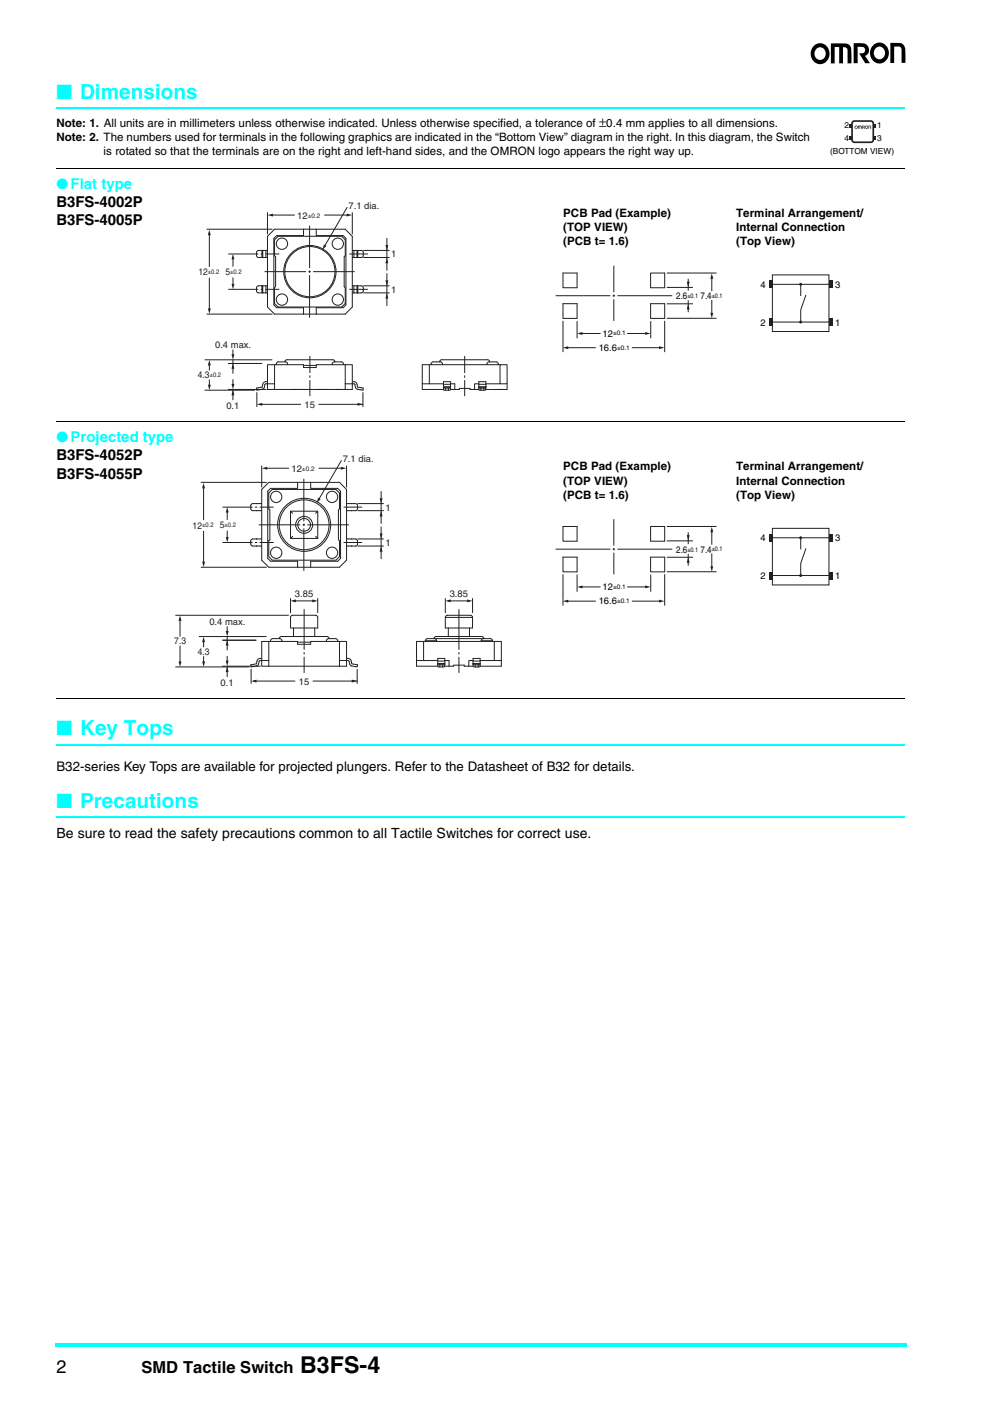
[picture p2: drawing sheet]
<svg xmlns="http://www.w3.org/2000/svg" width="210mm" height="297mm" viewBox="0 0 210 297" stroke-linecap="round" stroke-linejoin="round" font-family="sans-serif">
<g fill="#0ff">
<path d="M11.6 284.7h.4v.7h-.4z"/>
<path d="M12 284.7h180.3v.7h-180.3z"/>
</g>
<path d="M172.6 9.8l.9-.6h.5v.8a1.31 1.31 0 0 0-1.2 1.7 1.31 1.31 0 0 0 1.9 .8 1.39 1.39 0 0 0 .5-1.5 1.39 1.39 0 0 0-1.2-1v-.8a2.2 2.2 0 0 1 2 2.4 2.2 2.2 0 0 1-2.5 1.9 2.32 2.32 0 0 1-.9-3.7zM176.3 9.2h2.6a1.42 1.42 0 0 1 1.7 1.7v2.5h-.8v-1.1a2.83 2.83 0 0 0-.2-2.2l-.7-.1v3.4h-.9v-3.4h-.9v3.4h-.8zM181.1 9.2h1.4a1.45 1.45 0 0 1 1.8 .8 1.45 1.45 0 0 1-.8 1.8l1.1 1.6h-1l-1.3-2.1a.92 .92 0 0 0 1.2-.8 .93 .93 0 0 0-1.2-.6h-.3v3.5h-.9zM185.2 9.7l.9-.6 .5-.1v.9a1.31 1.31 0 0 0-1.2 1.6 1.31 1.31 0 0 0 1.9 .8 1.39 1.39 0 0 0 .4-1.4 1.39 1.39 0 0 0-1.1-1v-.9a2.2 2.2 0 0 1 2 2.5 2.2 2.2 0 0 1-2.5 1.9 2.32 2.32 0 0 1-.9-3.7zM188.9 9.1a4.3 4.3 0 0 1 2.7 .3l.3 .5 .2 .6v2.8h-.8v-2a1.42 1.42 0 0 0-.3-1.3l-1.3-.1v3.5h-.8z" fill="#000"/>
<path d="M12 22.4h180v2h-180z" fill="#fff"/>
<path d="M12 22.9h180" fill="none" stroke="#0ff" stroke-width=".42"/>
<path d="M12 34.7h180v2h-180z" fill="#fff"/>
<path d="M12 35.7h180" fill="none" stroke="#000" stroke-width=".36"/>
<path d="M12 34.7h180v2h-180z" fill="#fff"/>
<path d="M12 35.7h180" fill="none" stroke="#000" stroke-width=".36"/>
<path d="M12 34.7h180v2h-180z" fill="#fff"/>
<path d="M12 35.7h180" fill="none" stroke="#000" stroke-width=".36"/>
<path d="M12 34.7h180v2h-180z" fill="#fff"/>
<path d="M12 35.7h180" fill="none" stroke="#000" stroke-width=".21"/>
<path d="M12 88.4h180v2h-180z" fill="#fff"/>
<path d="M12 89.4h180" fill="none" stroke="#000" stroke-width=".36"/>
<path d="M12 88.4h180v2h-180z" fill="#fff"/>
<path d="M12 89.4h180" fill="none" stroke="#000" stroke-width=".36"/>
<path d="M12 88.4h180v2h-180z" fill="#fff"/>
<path d="M12 89.4h180" fill="none" stroke="#000" stroke-width=".36"/>
<path d="M12 88.4h180v2h-180z" fill="#fff"/>
<path d="M12 89.4h180" fill="none" stroke="#000" stroke-width=".21"/>
<path d="M12 147.1h180v2h-180z" fill="#fff"/>
<path d="M12 148.1h180" fill="none" stroke="#000" stroke-width=".36"/>
<path d="M12 147.1h180v2h-180z" fill="#fff"/>
<path d="M12 148.1h180" fill="none" stroke="#000" stroke-width=".36"/>
<path d="M12 147.1h180v2h-180z" fill="#fff"/>
<path d="M12 148.1h180" fill="none" stroke="#000" stroke-width=".36"/>
<path d="M12 147.1h180v2h-180z" fill="#fff"/>
<path d="M12 148.1h180" fill="none" stroke="#000" stroke-width=".21"/>
<path d="M12 157.4h180v2h-180z" fill="#fff"/>
<path d="M12 157.9h180" fill="none" stroke="#0ff" stroke-width=".42"/>
<path d="M12 172.8h180v2h-180z" fill="#fff"/>
<path d="M12 173.3h180" fill="none" stroke="#0ff" stroke-width=".42"/>
<g fill="#221f21">
<path d="M182.1 26.6l.6 .1 .1 .6h-.1v-.5h-.2v.5h-.1v-.5h-.2v.5h-.1z"/>
<path d="M184.3 26.6l.5 .1v.6h-.1l-.2-.5h-.1v.5h-.1z"/>
<path d="M182.9 26.6h.1a.27 .27 0 0 1 .4 .1 .27 .27 0 0 1-.1 .4l.2 .2h-.2l-.2-.3 .2-.2h-.2v.5h-.2z"/>
<path d="M183.6 27a.25 .25 0 0 0 .5 0 .25 .25 0 0 0-.5 0zM183.5 27a.35 .35 0 0 1 .7 0 .35 .35 0 0 1-.7 0z"/>
<path d="M181.4 27a.25 .25 0 0 0 .5 0 .25 .25 0 0 0-.5 0zM181.3 27a.36 .36 0 0 1 .7 0 .36 .36 0 0 1-.7 0z"/>
</g>
<path d="M181 25.7h3.8l.4 .2 .1 3.8-.3 .4-3.7 .1-.5-.3v-3.7z" fill="none" stroke="#221f21" stroke-width=".35"/>
<g fill="#221f21">
<path d="M180.3 26.3h.5v.7h-.5z"/>
<path d="M185.3 26.3h.5v.7h-.5z"/>
<path d="M180.3 28.9h.5v.7h-.5z"/>
<path d="M185.3 28.9h.5v.7h-.5z"/>
</g>
<path d="M44.4 49.3v7.3M44.4 58.9v6.9M65.7 75.5v3.6M65.7 79.6v.5M98.6 75.5v3.6M98.6 79.6v.5M65.7 80.6v3.4M98.6 80.6v3.4" fill="none" stroke="#221f21" stroke-width=".21"/>
<g fill="#221f21">
<path d="M44.1 65.4h.6l-.3 1.1z"/>
<path d="M44.4 48.7l.3 1.2h-.6z"/>
</g>
<path d="M48.4 53.8h6.4M49.4 54.8v1.7M49.4 58.8v1.6M55.3 53.8h.5M56.3 53.8h3M48.4 61.3h6.4M55.3 61.3h.5M56.3 61.3h3" fill="none" stroke="#221f21" stroke-width=".21"/>
<g fill="#221f21">
<path d="M49.1 60.2h.6l-.3 1.1z"/>
<path d="M49.4 53.8l.3 1.2h-.6z"/>
</g>
<path d="M82.1 57.9v7" fill="none" stroke="#221f21" stroke-width=".21"/>
<g fill="#221f21">
<path d="M81.8 59.4h.6l-.3 1.2z"/>
<path d="M82.1 62.2l.3 1.1h-.6z"/>
</g>
<path d="M82.1 50.5v6.9" fill="none" stroke="#221f21" stroke-width=".21"/>
<g fill="#221f21">
<path d="M81.8 52h.6l-.3 1.1z"/>
<path d="M82.1 54.7l.3 1.1h-.6z"/>
</g>
<path d="M55.1 85.7h8.8M67.6 85.7h9.5" fill="none" stroke="#221f21" stroke-width=".21"/>
<g fill="#221f21">
<path d="M75.9 85.4l1.1 .3-1.1 .3z"/>
<path d="M54.5 85.7l1.1-.3v.6z"/>
</g>
<path d="M43.4 76.3h14.4M44.4 76.8v1.7M43.4 82.7h10.7M44.4 80.5v1.2" fill="none" stroke="#221f21" stroke-width=".21"/>
<g fill="#221f21">
<path d="M44.1 81.6h.6l-.3 1.1z"/>
<path d="M44.4 76.3l.3 1.2h-.6z"/>
</g>
<path d="M48.4 77.1h7.2M49.4 74.1v1.2M49.4 76.3v2.9" fill="none" stroke="#221f21" stroke-width=".21"/>
<g fill="#221f21">
<path d="M49.1 75.1h.6l-.3 1.2z"/>
<path d="M49.4 77l.3 1.2h-.6z"/>
</g>
<path d="M49.4 80.4v1.1M49.4 82.5v2.3" fill="none" stroke="#221f21" stroke-width=".21"/>
<g fill="#221f21">
<path d="M49.1 81.4h.6l-.3 1.1z"/>
<path d="M49.4 82.7l.3 1.1h-.6z"/>
</g>
<path d="M73.7 43.9l-4.8 8.3" fill="none" stroke="#221f21" stroke-width=".21"/>
<path d="M68.7 51.8l.5 .3-.8 .9z" fill="#221f21"/>
<path d="M57.7 45.6h4.9M68.8 45.6h5" fill="none" stroke="#221f21" stroke-width=".21"/>
<g fill="#221f21">
<path d="M73.6 45.3l1.1 .3-1.1 .3z"/>
<path d="M56.8 45.6l1.1-.3v.6z"/>
</g>
<g fill="none" stroke="#221f21" stroke-width=".21">
<path d="M43.9 48.6h13.8M55.6 53.1v1.5M55.7 53.1v1.5M56.1 57.6h8.8M56.4 53.1v1.5M56.7 45.1v4.5M56.7 53.1l-2.1 .1a1.03 1.03 0 0 0 0 1.3l2.1 .1M58.2 48.6h15l1.5 1.5v15l-1.5 1.5h-15l-1.5-1.5v-15zM59 50.1h13.5l.7 .7v3.4l-.2 .2v6.3l.2 .3v3.3l-.7 .8h-13.5l-.8-.8v-3.3l.3-.3v-6.3l-.3-.2v-3.4zM64.4 48.6v1.3h-5.7l-.6 .6v14.1l.6 .6h5.7v1.4M65.4 57.6h.5M65.7 47.8v9.1"/>
<path d="M65.7 57.4v.5M65.7 58.4v9M66.4 57.6h8.8M67.1 48.6v1.3h5.7l.6 .6v14.1l-.6 .6h-5.7v1.4M74.7 45.1v4.5M74.7 53.1l2.2 .1a1.03 1.03 0 0 1 0 1.3l-2.2 .1M75.1 53.1v1.5M75.7 53.1v1.5M75.8 53.1v1.5M75.9 53.1v1.5M77.1 53.1h5.5M77.1 54.6h5.5"/>
<path d="M163.9 58.3h12v12h-12zM43.9 66.6h13.8M55.6 60.6l.1 1.5M55.7 62.1h.1M55.7 60.6v1.5M55.7 60.6v1.5h.7M56.4 62.1h.3M56.4 60.6v1.5M56.7 60.6l-2.1 .1a1.03 1.03 0 0 0 0 1.3l1 .1M58.2 77.3h6.2v.6h2.7v-.6h6.1M58.2 77.3h-1.5v5.3h1.5M58.2 77.3v5.3"/>
<path d="M58.6 77.3a.48 .48 0 0 1 .5-.6h1.5a.48 .48 0 0 1 .4 .6M60.4 76.7l.1-.2 .4-.2h9.7l.4 .2 .1 .2M64.4 77.5h2.7M70.5 77.3a.48 .48 0 0 1 .4-.6h1.5a.48 .48 0 0 1 .5 .6M73.2 77.3h1.5v5.3h-1.5M73.2 77.3v4.1M74.7 60.6l2.2 .1a1.03 1.03 0 0 1 0 1.3l-2.2 .1M75.1 60.6v1.5M75.7 60.6v1.5M75.8 60.6v1.5M75.9 60.6v1.5M77.1 60.6h5.5"/>
<path d="M77.1 62.1h5.5M91.1 77.3v4.1M91.5 77.3a.48 .48 0 0 1 .4-.6h1.5a.48 .48 0 0 1 .5 .6M93.3 76.7l.2-.4h.2h9.8l.4 .2v.2M103.3 77.3a.48 .48 0 0 1 .5-.6h1.5a.48 .48 0 0 1 .4 .6M106.1 77.3h1.5v4.1h-1.5zM106.1 77.3h-16.5v5.3h4.5M163.9 68.3h12M163.9 60.3h12M169.9 60.3v2.5M171 62.5l-1.1 3.2v2.6M48.4 82.6h8.1"/>
<path d="M54.5 83.2v3M56.7 80.9a1.01 1.01 0 0 0-1.1 1.2l-1.2 .2 .1 .4 1.4-.3 .3-.8 .2-.2h1.8M61.8 82.6h1.5M63.4 82.6h1.3M67.1 82.6h2.4M71.1 82.6h1.3M73.2 81.4v1.2h-15M74.7 80.9a1.01 1.01 0 0 1 1.2 1.2l1.2 .2-.1 .4-1.4-.3-.3-.8-.2-.2h-1.9M77 83.2v3M89.6 81.4h4.5M94.1 82.2l.4 .1M94.1 82v.6l.4 .1"/>
<path d="M94.1 81.5v-.6h1.5v1.3M94.1 82.1h1.5M94.1 82h1.5M94.5 82.3h.6M94.5 82.7h.6M94.5 82.3v.4M95.1 82.3l.5-.1v.4l-.5 .1zM95.6 81.5h-1.5v.5M95.6 82.6h1.9v-.3h2.2v.3h1.9M95.6 81.4h.9v1.2M101.6 82.2l.4 .1M101.6 81.4h-.9v1.2"/>
<path d="M101.6 82.1h1.5M101.6 82h1.5M101.6 81.5h1.5M102 82.3h.6M102 82.7h.6M102 82.3v.4M102.6 82.3l.5-.1v.4l-.5 .1zM103.1 82.2v-1.3h-1.5v1.7l.4 .1M103.1 81.4h3M107.6 81.4v1.2h-4.5"/>
<circle cx="59.8" cy="51.7" r="1.2"/>
<circle cx="65.7" cy="57.6" r="5.5"/>
<circle cx="65.7" cy="57.6" r="5.3"/>
<circle cx="71.7" cy="51.7" r="1.2"/>
<circle cx="59.8" cy="63.5" r="1.2"/>
<circle cx="71.7" cy="63.5" r="1.2"/>
</g>
<path d="M78 53.8h-3.8M78 61.3h-3.8" fill="none" stroke="#221f21" stroke-width=".21" stroke-dasharray="9 1.8 1.8 1.8"/>
<g fill="#221f21">
<path d="M163.1 59.5h.8v1.5h-.8z"/>
<path d="M175.9 59.5h.7v1.5h-.7z"/>
<path d="M163.1 67.6h.8v1.5h-.8z"/>
<path d="M175.9 67.6h.7v1.5h-.7z"/>
<circle cx="169.9" cy="60.3" r=".31"/>
<circle cx="169.9" cy="68.3" r=".31"/>
</g>
<path d="M130.2 56.3v5.6M117.9 62.7h11.6M119.4 68v6.7M120.2 73.7h6.2M122.4 68.1v3.6M130 62.7h.5M130.2 62.4v.5M130.2 63.4v4.6M131 62.7h11.6M134.1 73.7h5.9M138.1 68.1v3.6M141 68v6.7" fill="none" stroke="#221f21" stroke-width=".21"/>
<g fill="#221f21">
<path d="M139.8 73.4l1.2 .3-1.2 .3z"/>
<path d="M119.4 73.7l1.2-.3v.6z"/>
</g>
<path d="M123 70.7h4.4M133.1 70.7h4" fill="none" stroke="#221f21" stroke-width=".21"/>
<g fill="#221f21">
<path d="M136.9 70.4l1.1 .3-1.1 .3z"/>
<path d="M122.4 70.7l1.2-.3v.6z"/>
</g>
<path d="M141.5 57.9h10.5M151 58.5v3.3M141.5 60.9h5.5M141.5 64.4h5.5M141.5 67.5h10.5M151 63.6v2.9" fill="none" stroke="#221f21" stroke-width=".21"/>
<g fill="#221f21">
<path d="M150.7 66.3h.6l-.3 1.2z"/>
<path d="M151 58l.3 1.1h-.6z"/>
</g>
<path d="M146 59.1v2.5M146 63.7v2.5" fill="none" stroke="#221f21" stroke-width=".21"/>
<g fill="#221f21">
<path d="M145.7 59.7h.6l-.3 1.2z"/>
<path d="M146 64.4l.3 1.2h-.6z"/>
</g>
<path d="M119.4 57.9h3v3.1h-3zM138 57.9h3v3.1h-3zM119.4 64.4h3v3.1h-3zM138 64.4h3v3.1h-3zM43.2 103v7.3M43.2 112.6v6.9M64.5 129.1v8.7M64.5 138.3v.5M64.5 139.3v3.4M97.4 129.1v8.7M97.4 138.3v.5M97.4 139.3v3.4" fill="none" stroke="#221f21" stroke-width=".21"/>
<g fill="#221f21">
<path d="M42.9 119.1h.6l-.3 1.1z"/>
<path d="M43.2 102.4l.3 1.1h-.6z"/>
</g>
<path d="M47.2 107.5h6.4M47.2 115h6.4M48.2 108.4v1.8M48.2 112.5v1.6M54.1 107.5h.5M54.1 115h.5M55.1 107.5h2.9M55.1 115h2.9" fill="none" stroke="#221f21" stroke-width=".21"/>
<g fill="#221f21">
<path d="M47.9 113.9h.6l-.3 1.1z"/>
<path d="M48.2 107.5l.3 1.2h-.6z"/>
</g>
<path d="M80.9 111.6v6.9" fill="none" stroke="#221f21" stroke-width=".21"/>
<g fill="#221f21">
<path d="M80.6 113.1h.6l-.3 1.2z"/>
<path d="M80.9 115.8l.3 1.2h-.6z"/>
</g>
<path d="M80.9 104.1v6.9" fill="none" stroke="#221f21" stroke-width=".21"/>
<g fill="#221f21">
<path d="M80.6 105.6h.6l-.3 1.2z"/>
<path d="M80.9 108.3l.3 1.2h-.6z"/>
</g>
<path d="M53.8 144.4h8.8M66.3 144.4h9.5" fill="none" stroke="#221f21" stroke-width=".21"/>
<g fill="#221f21">
<path d="M74.6 144.1l1.2 .3-1.2 .3z"/>
<path d="M53.3 144.4l1.1-.3v.6z"/>
</g>
<path d="M42.2 135h14.3M43.2 135.5v1.7M43.2 139.1v1.3M37.2 141.4h15.7" fill="none" stroke="#221f21" stroke-width=".21"/>
<g fill="#221f21">
<path d="M42.9 140.2h.6l-.3 1.2z"/>
<path d="M43.2 135l.3 1.2h-.6z"/>
</g>
<path d="M37.2 130.5h24.1M38.2 131v4M38.2 136.9v3.5" fill="none" stroke="#221f21" stroke-width=".21"/>
<g fill="#221f21">
<path d="M37.9 140.2h.6l-.3 1.2z"/>
<path d="M38.2 130.5l.3 1.1h-.6z"/>
</g>
<path d="M47.2 135.7h7.2M48.2 132.8v1.1M48.2 134.9v3" fill="none" stroke="#221f21" stroke-width=".21"/>
<g fill="#221f21">
<path d="M47.9 133.8h.6l-.3 1.1z"/>
<path d="M48.2 135.7l.3 1.2h-.6z"/>
</g>
<path d="M48.2 139.1v1.1M48.2 141.2v2.3" fill="none" stroke="#221f21" stroke-width=".21"/>
<g fill="#221f21">
<path d="M47.9 140.1h.6l-.3 1.1z"/>
<path d="M48.2 141.3l.3 1.2h-.6z"/>
</g>
<path d="M72.5 97.6l-4.8 8.2" fill="none" stroke="#221f21" stroke-width=".21"/>
<path d="M67.5 105.5l.5 .3-.8 .9z" fill="#221f21"/>
<path d="M56.5 99.3h4.8M67.6 99.3h4.9" fill="none" stroke="#221f21" stroke-width=".21"/>
<g fill="#221f21">
<path d="M72.3 99l1.2 .3-1.2 .3z"/>
<path d="M55.5 99.3l1.2-.3v.6z"/>
</g>
<path d="M54.9 111.3h8.8M64.2 111.3h.5M64.5 101.5v9M64.5 111v.5M64.5 112v9M65.2 111.3h8.8M62.2 127.4h4.3M47.2 141.2h8.1M53.3 141.9v3M75.8 141.9v3" fill="none" stroke="#221f21" stroke-width=".21"/>
<g fill="#221f21">
<path d="M66.3 127.1l1.1 .3-1.1 .3z"/>
<path d="M61.6 127.4l1.2-.3v.6z"/>
</g>
<path d="M61.6 126.9v3M67.4 126.9v3M95 127.4h4.3" fill="none" stroke="#221f21" stroke-width=".21"/>
<g fill="#221f21">
<path d="M99.1 127.1l1.2 .3-1.2 .3z"/>
<path d="M94.5 127.4l1.1-.3v.6z"/>
</g>
<g fill="none" stroke="#221f21" stroke-width=".21">
<path d="M55.5 98.8v4.5M73.5 98.8v4.5M42.7 102.3h13.8M53.2 107.2v.6l.2 .4 2.1 .1M55.5 114.3h-2.1a1.03 1.03 0 0 0 0 1.4l2.1 .1M55.5 106.8h-1.9l-.3 .2-.1 .2M55.5 103.8l1.5-1.5h15l1.5 1.5v15l-1.5 1.5h-15l-1.5-1.5zM57.8 103.8h13.5l.7 .7v3.4l-.2 .2v6.3l.2 .2v3.4l-.7 .8h-13.5l-.8-.8v-3.4l.3-.2v-6.3l-.3-.2v-3.4zM61.6 108.4h5.8M61.6 114.2h5.8M62.1 108.8l-.5-.4v5.8M62.1 113.7l-.5 .5"/>
<path d="M63.1 102.3v1.2h-5.7l-.6 .6v14.3l.6 .6h5.7v1.3M65.9 102.3v1.2h5.8l.6 .6v14.3l-.6 .6h-5.8v1.3M67 108.8l.4-.4v5.8M67 113.7l.4 .5M73.5 114.3h2.1a1.03 1.03 0 0 1 0 1.4l-2.1 .1M73.5 106.8h2.1a1.03 1.03 0 0 1 0 1.4l-2.1 .1M75.9 114.3h5.5M75.9 115.8h5.5M75.9 106.8h5.5M75.9 108.3h5.5M163.9 112h12v12h-12zM163.9 114h12"/>
<path d="M169.9 114v2.5M171 116.3l-1.1 3.1v2.6M42.7 120.3h13.8M55.5 139.6a1.01 1.01 0 0 0-1.1 1.2l-1.2 .2 .1 .4 1.3-.3 .4-.9 .2-.2h1.8M57 136v5.2M57.4 136a.48 .48 0 0 1 .5-.6h1.5a.48 .48 0 0 1 .4 .6M59.2 135.4l.1-.2 .4-.3h9.7l.4 .3v.2M61.7 130.7l.4-.2h5.1l.2 .4v2.2h-5.8zM62.3 133.1v1.8M63.1 136.1h2.8M66.8 133.1v1.8M69.3 136a.48 .48 0 0 1 .4-.6h1.5a.48 .48 0 0 1 .4 .6"/>
<path d="M72 136h-6.1v.6h-2.8v-.6h-7.6v5.2h1.5M72 136v5.2M72 136h1.5v4h-1.5M73.5 139.6a.79 .79 0 0 1 1 .6l.1 .5 1.3 .3-.1 .4-1.4-.3-.3-.9-.2-.2h-.4v1.2h-16.5M89.9 136v4M90.2 135.9l.1-.3 .4-.2h13.3l.4 .2 .1 .3M90.2 135.9v.1M90.2 135.8h2.4M92.1 135.4v-.2l.4-.3h9.7l.4 .3 .1 .2M92.2 135.4l.4 .2v.3M92.6 135.9v.1M94.5 126.9v3"/>
<path d="M94.5 130.9h5.8M94.5 130.7l.4-.2h5.1l.3 .4v2.2l-5.8 .1zM95.1 133.1v1.8M99.6 133.1v1.8M100.3 126.9v3M102.1 135.9v.1M102.1 135.8h2.4M102.5 135.4l-.3 .2-.1 .3M104.5 135.9v.1M104.9 136h1.5v4h-1.5M104.9 136v4M104.9 136h-16.5v5.2h4.5"/>
<path d="M163.9 122h12M88.4 140h4.5M92.9 140.9l.4 .1M92.9 140.8h1.5M92.9 140.7h1.5M92.9 140.2h1.5M93.3 141h.6M93.3 141.4h.6M93.3 141v.4M93.9 141l.5-.1v.4l-.5 .1zM94.4 140.9v-1.3h-1.5v1.7l.4 .1M94.4 141.2h1.8v-.2h2.3v.2h1.9"/>
<path d="M94.4 140h.9v1.2M100.4 140.9l.4 .1M100.4 140h-.9v1.2M100.4 140.8h1.5M100.4 140.7h1.5M100.4 140.2h1.5M100.8 141h.6M100.8 141.4h.6M100.8 141v.4M101.4 141l.5-.1v.4l-.5 .1zM101.9 140.9v-1.3h-1.5v1.7l.4 .1M101.9 140h3"/>
<path d="M106.4 140v1.2h-4.5"/>
<circle cx="58.6" cy="117.2" r="1.2"/>
<circle cx="58.6" cy="105.3" r="1.2"/>
<circle cx="64.5" cy="111.3" r="5.3"/>
<circle cx="64.5" cy="111.3" r="1.35"/>
<circle cx="64.5" cy="111.3" r="1.8"/>
<circle cx="64.5" cy="111.3" r="5.6"/>
<circle cx="70.5" cy="117.2" r="1.2"/>
<circle cx="70.5" cy="105.3" r="1.2"/>
</g>
<path d="M76.8 115h-3.8M76.8 107.5h-3.8" fill="none" stroke="#221f21" stroke-width=".21" stroke-dasharray="9 1.8 1.8 1.8"/>
<g fill="#221f21">
<path d="M163.1 113.3h.8v1.5h-.8z"/>
<path d="M175.9 113.3h.7v1.5h-.7z"/>
<path d="M163.1 121.3h.8v1.5h-.8z"/>
<path d="M175.9 121.3h.7v1.5h-.7z"/>
<circle cx="169.9" cy="114" r=".31"/>
<circle cx="169.9" cy="122" r=".31"/>
</g>
<path d="M117.9 116.4h11.6M130 116.4h.5M130.2 110.1v5.6M130.2 116.2v.5M130.2 117.2v4.6M131 116.4h11.6M119.4 121.8v6.6M120.2 127.5h6.2M122.4 121.8v3.7M134.1 127.5h5.9M138.1 121.8v3.7M141 121.8v6.6" fill="none" stroke="#221f21" stroke-width=".21"/>
<g fill="#221f21">
<path d="M139.8 127.1l1.2 .3-1.2 .4z"/>
<path d="M119.4 127.5l1.2-.4v.7z"/>
</g>
<path d="M123 124.4h4.4M133.1 124.4h4" fill="none" stroke="#221f21" stroke-width=".21"/>
<g fill="#221f21">
<path d="M136.9 124.1l1.1 .3-1.1 .3z"/>
<path d="M122.4 124.4l1.2-.3v.7z"/>
</g>
<path d="M141.5 111.6h10.5M141.5 114.7h5.5M141.5 118.2h5.5M151 112.2v3.3M151 117.3v3M141.5 121.2h10.5" fill="none" stroke="#221f21" stroke-width=".21"/>
<g fill="#221f21">
<path d="M150.7 120.1h.6l-.3 1.1z"/>
<path d="M151 111.7l.3 1.1h-.6z"/>
</g>
<path d="M146 112.8v2.6M146 117.4v2.5" fill="none" stroke="#221f21" stroke-width=".21"/>
<g fill="#221f21">
<path d="M145.7 113.5h.6l-.3 1.1z"/>
<path d="M146 118.2l.3 1.1h-.6z"/>
</g>
<path d="M119.4 111.6h3v3.1h-3zM119.4 118.1h3v3.1h-3zM138 111.6h3v3.1h-3zM138 118.1h3v3.1h-3z" fill="none" stroke="#221f21" stroke-width=".21"/>
<text font-size="4.9" x="63.7" y="291.1">B3FS-4</text>
<g font-size="4.4" fill="#0ff">
<text x="12" y="21">■ Dimensions</text>
<text x="12" y="155.9">■ Key Tops</text>
<text x="12" y="171.3">■ Precautions</text>
</g>
<text font-size="3.9" x="12" y="291.1">2</text>
<text font-size="3.5" x="30" y="291.1">SMD Tactile Switch</text>
<g font-size="3.2" fill="#0ff">
<text x="12" y="40">●Flat type</text>
<text x="12" y="93.7">●Projected type</text>
</g>
<g font-size="3.2">
<text x="12" y="43.9">B3FS-4002P</text>
<text x="12" y="47.7">B3FS-4005P</text>
<text x="12" y="97.6">B3FS-4052P</text>
<text x="12" y="101.5">B3FS-4055P</text>
</g>
<text font-size="3" x="12" y="177.7">Be sure to read the safety precautions common to all Tactile Switches for correct use.</text>
<g font-size="2.8">
<text x="127.1" y="27">±</text>
<text x="12" y="163.6">B32-series Key Tops are available for projected plungers. Refer to the Datasheet of B32 for details.</text>
</g>
<g font-size="2.4">
<text x="12" y="30">Note: 2. The numbers used for terminals in the following graphics are indicated in the “Bottom View” diagram in the right. In this diagram, the Switch</text>
<text x="12" y="27">Note: 1. All units are in millimeters unless otherwise indicated. Unless otherwise specified, a tolerance of</text>
<text x="128.6" y="27">0.4 mm applies to all dimensions.</text>
<text x="22" y="33">is rotated so that the terminals are on the right and left-hand sides, and the OMRON logo appears the right way up.</text>
<text x="119.5" y="46">PCB Pad (Example)</text>
<text x="156.2" y="46">Terminal Arrangement/</text>
<text x="119.5" y="49">(TOP VIEW)</text>
<text x="119.5" y="52">(PCB t= 1.6)</text>
<text x="156.2" y="49">Internal Connection</text>
<text x="156.2" y="52">(Top View)</text>
<text x="119.5" y="99.7">PCB Pad (Example)</text>
<text x="156.2" y="99.7">Terminal Arrangement/</text>
<text x="119.5" y="102.8">(TOP VIEW)</text>
<text x="119.5" y="105.7">(PCB t= 1.6)</text>
<text x="156.2" y="102.8">Internal Connection</text>
<text x="156.2" y="105.7">(Top View)</text>
</g>
<g font-size="2" fill="#221f21">
<text x="63.1" y="46.4">12</text>
<text x="73.9" y="44.3">7.1 dia.</text>
<text x="42.1" y="58.4">12</text>
<text x="47.8" y="58.4">5</text>
<text x="83" y="54.6">1</text>
<text x="83" y="62.1">1</text>
<text x="45.6" y="73.8">0.4 max.</text>
<text x="42" y="80.1">4.3</text>
<text x="48" y="86.7">0.1</text>
<text x="64.6" y="86.5">15</text>
<text x="61.8" y="100.1">12</text>
<text x="72.7" y="98">7.1 dia.</text>
<text x="40.9" y="112.1">12</text>
<text x="46.6" y="112">5</text>
<text x="81.8" y="108.3">1</text>
<text x="81.8" y="115.8">1</text>
<text x="62.6" y="126.6">3.85</text>
<text x="95.4" y="126.6">3.85</text>
<text x="37" y="136.5">7.3</text>
<text x="44.4" y="132.5">0.4 max.</text>
<text x="42" y="138.8">4.3</text>
<text x="46.8" y="145.4">0.1</text>
<text x="63.4" y="145.1">15</text>
</g>
<g font-size="2">
<text x="143.5" y="63.5">2.6</text>
<text x="148.7" y="63.4">7.4</text>
<text x="161.4" y="61">4</text>
<text x="177.2" y="61">3</text>
<text x="127.9" y="71.4">12</text>
<text x="161.4" y="69">2</text>
<text x="177.2" y="69">1</text>
<text x="127" y="74.4">16.6</text>
<text x="143.5" y="117.2">2.6</text>
<text x="148.7" y="117.2">7.4</text>
<text x="161.4" y="114.7">4</text>
<text x="177.2" y="114.7">3</text>
<text x="127.9" y="125.1">12</text>
<text x="161.4" y="122.8">2</text>
<text x="177.2" y="122.8">1</text>
<text x="127" y="128.1">16.6</text>
</g>
<g font-size="1.8">
<text x="179.1" y="27.1">2</text>
<text x="179.1" y="29.8">4</text>
<text x="186.1" y="27.1">1</text>
<text x="186.1" y="29.8">3</text>
<text x="176.1" y="32.7">(BOTTOM VIEW)</text>
</g>
<g font-size="1.4" fill="#221f21">
<text x="65.3" y="46.2">±0.2</text>
<text x="44.1" y="58.2">±0.2</text>
<text x="48.8" y="58.1">±0.2</text>
<text x="44.5" y="79.9">±0.2</text>
<text x="64.1" y="99.8">±0.2</text>
<text x="42.9" y="111.8">±0.2</text>
<text x="47.6" y="111.8">±0.2</text>
</g>
<g font-size="1.4">
<text x="145.8" y="63.2">±0.1</text>
<text x="151" y="63.2">±0.1</text>
<text x="130.1" y="71.1">±0.1</text>
<text x="130.9" y="74.1">±0.1</text>
<text x="145.8" y="117">±0.1</text>
<text x="151" y="116.9">±0.1</text>
<text x="130.1" y="124.9">±0.1</text>
<text x="130.9" y="127.9">±0.1</text>
</g>
</svg>
